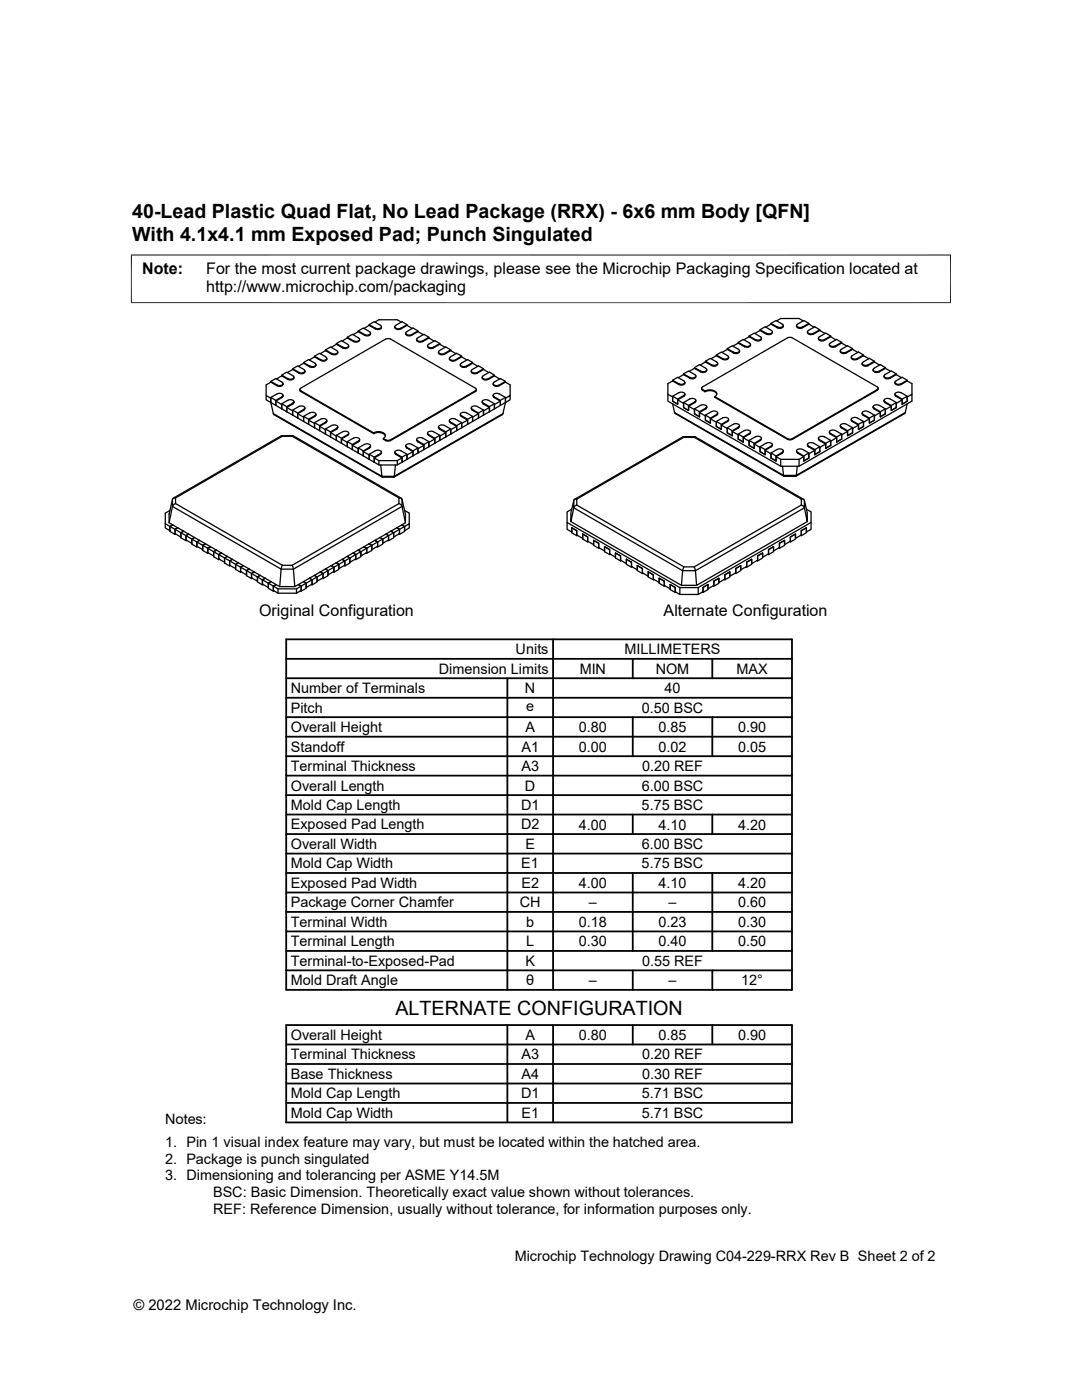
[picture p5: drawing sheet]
<svg xmlns="http://www.w3.org/2000/svg" width="216mm" height="279mm" viewBox="0 0 216 279" stroke-linecap="round" stroke-linejoin="round" font-family="sans-serif">
<g fill="none" stroke="#000" stroke-width=".25">
<path d="M53.1 78.9l.9 .6v.8l-.9-.5zM54 76.1l1-.6 1.3 .8a.36 .36 0 0 1 .1 .5 .36 .36 0 0 1-.4 .1l-.7-.1M54 76.3v-.2l1.3 .7M54 76.3l1.3 .7M54 79.3l1 .6M54 76.3l-.9 .5v2.1M55.3 76.8v.2M56.2 75l1.3 .7M56.2 74.9l1-.6 1.3 .7M56.2 75v-.1l1.3 .7M56.2 75l-1 .6M56.3 79.2a.36 .36 0 0 0 .1-.5 .36 .36 0 0 0-.4-.2h-.6l-1.4 .8v1"/>
<path d="M56.3 79.2l-1.3 .7v1M56.3 79.3l-1.3 .8v.8M56.3 79.2v.1M56.5 78.9l-.2 .4M56.5 76.6a.75 .75 0 0 1-1.2 .4M57.5 75.6v.1M58.4 73.7l-1 .7M58.4 73.7v-.1l1.2 .7M58.4 73.6l1-.6 1.2 .7M58.4 73.7l1.2 .8M58.4 75a.36 .36 0 0 1 .2 .5 .36 .36 0 0 1-.5 .2l-.6-.1M58.7 75.3a.75 .75 0 0 1-1.2 .4"/>
<path d="M59.6 74.3v.2M59.8 77.7l.2 .4M60 78.1l14.5 8.4M60 78.1v-.1l14.5 8.4v.1M60.6 72.3l1.2 .8v.1l-1.2-.7zM60.6 72.3l1-.5 1.2 .7a.36 .36 0 0 1 .2 .5 .36 .36 0 0 1-.5 .2l-.7-.2M60.6 72.5l-1.1 .6M60.6 73.8a.36 .36 0 0 1 .2 .4 .36 .36 0 0 1-.5 .2l-.7-.1M60.8 74.2a.8 .8 0 0 1-1.2 .3M60.9 74v.2M62.8 71.1l1-.6 1.2 .7a.36 .36 0 0 1 .2 .5 .36 .36 0 0 1-.5 .2l-.7-.1M62.8 71.1l1.2 .7v.1l-1.2-.7z"/>
<path d="M62.8 71.2l-1.1 .6M63 72.8a.73 .73 0 0 1-1.2 .4M64.9 70v-.2l1.3 .7M64.9 70l1.3 .7M64.9 70l-1 .6M64.9 69.8l1.1-.6 1.2 .8M65.2 71.5a.73 .73 0 0 1-1.2 .4M66.2 70.5v.2M67.1 68.7l-1 .6M67.1 68.7v-.1l1.3 .7M67.1 68.6l1-.6 1.3 .7M67.1 68.7l1.3 .7"/>
<path d="M67.2 70a.36 .36 0 0 1 .1 .4 .36 .36 0 0 1-.4 .2l-.7-.1M67.4 70.3a.73 .73 0 0 1-1.2 .4M68.4 69.3v.1M69.3 67.3l1.2 .7v.2l-1.2-.7zM69.3 67.5l-1 .6M69.3 67.3l1-.6 1.2 .8a.36 .36 0 0 1 .2 .4 .36 .36 0 0 1-.5 .2l-.6-.1M69.4 68.7a.36 .36 0 0 1 .1 .5 .36 .36 0 0 1-.4 .2l-.7-.1M69.6 69a.73 .73 0 0 1-1.2 .4M71.5 66.2v-.2l1.2 .8M71.5 66.2l-1.1 .6M71.5 66l1-.5 1.2 .7a.36 .36 0 0 1 .2 .5 .36 .36 0 0 1-.5 .2l-.7-.1M71.5 66.2l1.2 .7"/>
<path d="M71.8 67.7a.73 .73 0 0 1-1.2 .5M72.7 66.8v.1M73.7 64.9l-1.1 .7M73.7 64.9v-.1l1.2 .7M73.7 64.9l1.2 .8M73.7 64.8l1-.6 1.2 .7M73.9 66.5a.73 .73 0 0 1-1.2 .4M74.8 64.3l.8-.5h3.7l.8 .5M74.9 65.5v.2M75.9 64.9a.36 .36 0 0 1 .2 .5 .36 .36 0 0 1-.5 .2l-.7-.1M76.1 65.2a.73 .73 0 0 1-1.2 .4M77 67.6l-17.1 9.9-.1 .2 .2 .3"/>
<path d="M77 67.7l.4-.1 .5 .1M77.9 67.6l17.1 9.9 .1 .2-.2 .3M78.8 65.2a.75 .75 0 0 0 1.2 .4M79 64.9a.36 .36 0 0 0-.2 .5 .36 .36 0 0 0 .5 .2l.7-.1M80.9 66.5a.75 .75 0 0 0 1.2 .4M81.2 64.8l-1-.6-1.2 .7M81.2 64.9v-.1l-1.2 .7v.2M81.2 64.9l-1.2 .8M81.2 64.9l1.1 .7M83.1 67.7v.2M83.1 67.9a.8 .8 0 0 0 1.2 .3M83.4 66l-1-.5-1.2 .7a.36 .36 0 0 0-.2 .5 .36 .36 0 0 0 .5 .2l.6-.1"/>
<path d="M83.4 66.2l-1.3 .7M83.4 66.2v-.2l-1.3 .8v.1M83.4 66.2l1.1 .6M84.3 68l1.3-.7v.2l-1.3 .7zM85.3 69a.75 .75 0 0 0 1.2 .4M85.5 68.7a.36 .36 0 0 0-.1 .5 .36 .36 0 0 0 .4 .2l.7-.1M85.6 67.3l-1-.6-1.2 .8a.36 .36 0 0 0-.2 .4 .36 .36 0 0 0 .5 .2l.6-.1M85.6 67.5l1 .6M87.5 70.3a.75 .75 0 0 0 1.2 .4M87.7 70a.36 .36 0 0 0-.1 .4 .36 .36 0 0 0 .4 .2l.7-.1M87.8 68.7l1 .6M87.8 68.6l-1-.6-1.3 .7"/>
<path d="M87.8 68.7l-1.3 .7M87.8 68.7v-.1l-1.3 .7v.1M89.7 71.5v.2M89.7 71.7a.8 .8 0 0 0 1.2 .2M89.9 69.8l-1-.6-1.2 .8M89.9 70v-.2l-1.2 .7v.2M89.9 70l-1.2 .7M89.9 70l1.1 .6M91.8 72.8v.1M91.9 72.9a.8 .8 0 0 0 1.1 .3M92.1 72.5a.36 .36 0 0 0-.2 .5 .36 .36 0 0 0 .5 .2l.6-.2M92.1 71.2l-1.2 .7"/>
<path d="M92.1 71.2l1.1 .6M92.1 71.2v-.1l-1.2 .7v.1M92.1 71.1l-1-.6-1.2 .7a.36 .36 0 0 0-.2 .5 .36 .36 0 0 0 .5 .2l.7-.1M93.1 73.1l1.2-.8v.2l-1.2 .7zM94 74a.75 .75 0 0 0 1.2 .5M94.3 73.8a.36 .36 0 0 0-.2 .4 .36 .36 0 0 0 .5 .2l.6-.1M94.3 72.5l1.1 .6M94.3 72.3l-1-.5-1.2 .7M94.9 78.1v-.1l-17 9.8v.1M94.9 78.1l-17 9.8M95.1 77.7l-.2 .4M96.2 75.3a.75 .75 0 0 0 1.2 .4"/>
<path d="M96.4 75a.36 .36 0 0 0-.1 .5 .36 .36 0 0 0 .4 .2l.7-.1M96.5 73.7l1 .7M96.5 73.7v-.1l-1.3 .7v.2M96.5 73.6l-1-.6-1.3 .7M96.5 73.7l-1.2 .8M98.4 76.6a.73 .73 0 0 0 1.2 .4M98.4 78.9l.2 .4M98.6 79.2l1.2 .7v1v-.8l-1.2-.8zM98.6 76.3a.36 .36 0 0 0-.1 .5 .36 .36 0 0 0 .4 .1l.7-.1M98.7 75l-1.3 .7M98.7 75l1 .6M98.7 75v-.1l-1.3 .7v.1"/>
<path d="M98.7 74.9l-1-.6-1.3 .7M99.6 78.6a.73 .73 0 0 0-1.2 .4l.2 .2M99.6 76.8l1.3-.7v.2l-1.3 .7zM99.6 78.6l1.3 .7v1M100.9 76.3l.9 .5v2.1M100.9 79.5l.9-.6v.9l-.9 .5zM100.9 76.1l-1.1-.6-1.2 .8M100.9 79.3l-1.1 .6M134.2 76l-.9 .6v2.1M134.2 79.1l1 .6M134.2 75.9l1.3 .7v.2l-1.3-.8zM134.2 75.9l1-.6 1.3 .7"/>
<path d="M135.2 79.7l1.3-.8v.2l-1.3 .7v.9zM135.2 79.8l1.2 .7v.8l1 .6M136.4 74.8l-1.1 .6M136.4 74.8v-.2l1.2 .7M136.4 74.8l1.2 .7M136.4 74.6l1-.6 1.2 .8a.36 .36 0 0 1 .2 .4 .36 .36 0 0 1-.5 .2l-.7-.1M136.4 76a.36 .36 0 0 1 .2 .5 .36 .36 0 0 1-.5 .2l-.6-.1M136.4 78.9a.36 .36 0 0 0 .2-.4 .36 .36 0 0 0-.5-.2h-.5l-1.4 .8v1l1 .6M136.7 76.5a.8 .8 0 0 1-1.2 .2M136.7 78.8l-.3 .3M136.7 78.7v.1M136.7 76.3v.2"/>
<path d="M137.6 75.3v.2M138.6 73.5l-1.1 .6M138.6 73.5l1.2 .7M138.6 73.4l1-.6 1.2 .7M138.6 73.5v-.1l1.2 .7M138.9 79.9l-.3 .4M138.9 75a.75 .75 0 0 1-1.3 .5M139.8 74.1v.1M140 77.5l.2 .4M140.2 77.7l-.2-.2 .2-.3 17-9.8 .4-.1 .5 .1 16.9 9.8 .2 .3-.2 .2M140.2 77.9v-.2l.5 .3M140.2 77.9l.5 .3"/>
<path d="M140.7 78a1.74 1.74 0 0 1 2.3 .5v.3l-.4 .3M140.7 78v.2M140.7 78.2a1.75 1.75 0 0 1 2.3 .5M140.8 72.2l-1.1 .7M140.8 72.1l1-.6 1.2 .7M140.8 72.2v-.1l1.2 .7v.2M140.8 72.2l1.2 .8M140.8 73.5a.36 .36 0 0 1 .2 .5 .36 .36 0 0 1-.5 .2l-.7-.1M141 73.8a.75 .75 0 0 1-1.2 .4M142.6 79.1l14.6 8.4v.2l-14.6-8.4zM142.9 71l-1 .6M142.9 70.8l1.3 .8v.1l-1.3-.7z"/>
<path d="M142.9 70.8l1-.5 1.3 .7a.36 .36 0 0 1 .1 .5 .36 .36 0 0 1-.4 .1l-.7-.1M143 72.2a.36 .36 0 0 1 .1 .5 .36 .36 0 0 1-.4 .2l-.7-.1M143.2 72.7a.8 .8 0 0 1-1.2 .3M143.2 72.5v.2M145.1 69.7l-1 .6M145.1 69.7v-.1l1.3 .7M145.1 69.7l1.3 .7M145.1 69.6l1-.6 1.2 .7a.36 .36 0 0 1 .2 .5 .36 .36 0 0 1-.5 .2l-.6-.1M145.4 71.4a.8 .8 0 0 1-1.2 .3M145.4 71.3v.1M146.4 70.3v.1M147.3 68.5l-1 .6"/>
<path d="M147.3 68.5l1.2 .7M147.3 68.3l1-.6 1.2 .8M147.3 68.5v-.2l1.2 .7M147.6 70a.75 .75 0 0 1-1.2 .4M148.5 69v.2M149.5 67.1l1-.6 1.2 .7a.36 .36 0 0 1 .2 .5 .36 .36 0 0 1-.5 .2l-.7-.1M149.5 67.2l-1.1 .6M149.5 67.2v-.1l1.2 .7v.1M149.5 67.2l1.2 .7M149.5 68.5a.36 .36 0 0 1 .2 .4 .36 .36 0 0 1-.5 .2l-.6-.1M149.8 68.7a.73 .73 0 0 1-1.2 .5M151.7 66l-1.1 .5"/>
<path d="M151.7 65.8l1.2 .7v.2l-1.2-.7zM151.7 65.8l1-.6 1.2 .8a.36 .36 0 0 1 .2 .4 .36 .36 0 0 1-.5 .2l-.7-.1M151.9 67.5a.73 .73 0 0 1-1.2 .4M153.8 64.7l-1 .6M153.8 64.7l1.3 .7M153.8 64.5l1.1-.5 1.2 .7a.36 .36 0 0 1 .1 .5 .36 .36 0 0 1-.4 .1l-.7-.1M153.8 64.7v-.2l1.3 .8M154.1 66.2a.73 .73 0 0 1-1.2 .5M155.1 65.3v.1M156.3 65a.73 .73 0 0 1-1.2 .4M158.9 65a.73 .73 0 0 0 1.2 .4M160.3 64l-.9-.4h-3.6l-.8 .4"/>
<path d="M161.1 66.2a.73 .73 0 0 0 1.2 .5M161.4 64.7v-.2l-1.3 .8v.1M161.4 64.5l-1-.5-1.2 .7a.36 .36 0 0 0-.2 .5 .36 .36 0 0 0 .4 .1l.7-.1M161.4 64.7l-1.3 .7M161.4 64.7l1 .6M162.3 66.5l1.3-.7v.2l-1.3 .7zM163.3 67.5a.75 .75 0 0 0 1.2 .4M163.6 66l1 .5M163.6 65.8l-1-.6-1.3 .8a.36 .36 0 0 0-.1 .4 .36 .36 0 0 0 .4 .2l.7-.1M165.5 68.7v.2M165.5 68.9a.8 .8 0 0 0 1.2 .3M165.7 68.5a.36 .36 0 0 0-.1 .4 .36 .36 0 0 0 .4 .2l.7-.1"/>
<path d="M165.8 67.2l-1.3 .7M165.8 67.2l1 .6M165.8 67.2v-.1l-1.3 .7v.1M165.8 67.1l-1-.6-1.3 .7a.36 .36 0 0 0-.1 .5 .36 .36 0 0 0 .4 .2l.7-.1M167.7 70a.75 .75 0 0 0 1.2 .4M167.9 69.7a.36 .36 0 0 0-.2 .5 .36 .36 0 0 0 .5 .2l.7-.1M167.9 68.5l1.1 .6M167.9 68.5v-.2l-1.2 .7v.2M167.9 68.3l-1-.6-1.2 .8M167.9 68.5l-1.2 .7M169.8 71.3a.75 .75 0 0 0 1.2 .4M170.1 69.7l1.1 .6"/>
<path d="M170.1 69.7v-.1l-1.2 .7v.1M170.1 69.6l-1-.6-1.2 .7M170.1 69.7l-1.2 .7M171 71.6l1.3-.8v.2l-1.3 .7zM172 72.5v.2M172 72.7a.8 .8 0 0 0 1.2 .3M172.3 71l1.1 .6M172.3 70.8l-1-.5-1.2 .7a.36 .36 0 0 0-.2 .5 .36 .36 0 0 0 .5 .1l.6-.1M174.2 73.8v.1M174.2 73.9a.8 .8 0 0 0 1.2 .3M174.4 73.5a.36 .36 0 0 0-.1 .5 .36 .36 0 0 0 .4 .2l.7-.1M174.5 72.2l1 .7"/>
<path d="M174.5 72.2l-1.3 .8M174.5 72.2v-.1l-1.3 .7v.2M174.5 72.1l-1-.6-1.2 .7a.36 .36 0 0 0-.2 .5 .36 .36 0 0 0 .5 .2l.6-.1M175 77.9v-.2l-16.9 9.8v.2M175 77.9l-16.9 9.8M175.2 77.5l-.2 .4M175.4 74.1l1.3-.7v.1l-1.3 .7zM176.4 79.9l.2 .4M176.4 75a.75 .75 0 0 0 1.2 .5M176.7 73.5l1 .6M176.7 73.4l-1-.6-1.3 .7M178.6 76.3a.75 .75 0 0 0 1.2 .4"/>
<path d="M178.6 78.7l.2 .4M178.8 79.1v-.2l1.2 .8v1M178.8 79.1l1.2 .7v.9M178.8 78.9a.36 .36 0 0 1-.2-.4 .36 .36 0 0 1 .5-.2l.7 .1 1.2 .7v1M178.8 74.8l1.1 .6M178.8 74.8v-.2l-1.2 .7v.2M178.8 74.6l-1-.6-1.2 .8a.36 .36 0 0 0-.1 .4 .36 .36 0 0 0 .4 .2l.7-.1M178.8 74.8l-1.2 .7M179.8 76.6l1.2-.7v.1l-1.2 .8zM180 79.8l-1.2 .7v.8M181 76l1 .6v2.1M181 79.1l-1 .6"/>
<path d="M181 75.9l-1-.6-1.2 .7a.36 .36 0 0 0-.2 .5 .36 .36 0 0 0 .5 .2l.7-.1M34.4 99.7v1.4M34.4 99.7l-.7 2.9v1.7l.8 .5M35 99.4v1.1M35 99.4h-.4l-.2 .3M54 80.3l.5 2.3M54 80.3l1 .6M54.5 82.5l.2 .3M54.5 82.6l21.7 12.5M54.7 82.8l21.6 12.4M55 80.1l1.2 .6v.9M55 80.9l1.2 .7"/>
<path d="M56.2 87h2.2M56.2 80.6l1 .6M56.2 81.6l3.2 1.8M56.3 87.1l-21.3 12.3M56.3 87.1l-.1-.1-21.6 12.4M56.3 87.1h2M57.2 81.2l1.3-.8v.2l-1.3 .7v.9zM57.2 81.3l1.2 .7v.8v-1l1.2-.7a.73 .73 0 0 1 1.2 .4l-.2 .2M58.3 87.1l21.3 12.3M58.4 81.8l1 .6M58.4 80.4a.36 .36 0 0 0 .2-.4 .36 .36 0 0 0-.5-.2h-.5l-1.4 .8v1M58.5 87l-.2 .1"/>
<path d="M58.5 87l21.6 12.4M58.7 80.2l-.3 .4M59.4 82.6l1.2 .6v.9M59.4 83.4l1.2 .7M59.4 82.4l1.2-.7v.2l-1.2 .7v.8zM60.6 83.1l1 .6M60.6 84.1l2.2 1.3M60.8 81.6l-.2 .2M60.9 81.4v.2M61.6 83.8l1.2 .7v.9M61.8 82.4l-1.2 .7v1M61.8 82.4a.73 .73 0 0 1 1.2 .4l-.2 .2"/>
<path d="M62.8 84.3l1 .6M62.8 85.4l1 .5M62.8 83l-1.2 .7v1v-.9l1.2-.7M62.8 83v.1M63 82.7l-.2 .4M63.8 85.1l1.1 .7v.8M63.8 85.9l1.1 .7M64 83.7l-1.2 .6v1.1M64 83.7a.73 .73 0 0 1 1.2 .3l-.2 .2M64.9 85.6l1.1 .6M64.9 86.6l1.1 .6M65 84.2l-1.2 .7v1"/>
<path d="M65 84.4l-1.2 .7v.8M65 84.2v.2M65.2 83.9l-.2 .4M66 86.4l1.1 .6v.9M66 87.2l1.1 .7M67.1 86.9l1 .6M67.1 87.9l1 .6M67.2 85.5l-1.2 .7v1M67.2 85.5a.36 .36 0 0 0 .1-.5 .36 .36 0 0 0-.4-.2l-.6 .1-1.4 .7v1M67.2 85.5v.1l-1.2 .8v.8M67.4 85.2l-.2 .4M68.1 87.6l1.2 .7v.9"/>
<path d="M68.1 88.5l1.2 .7M68.1 87.5l1.3-.8v.2l-1.3 .7v.9zM69.3 88.1l1 .6M69.3 89.2l1 .5M69.4 86.7a.36 .36 0 0 0 .1-.4 .36 .36 0 0 0-.4-.2h-.6l-1.4 .8v1M69.6 86.4l-.2 .5M70.3 88.9l1.2 .7v.8M70.3 89.7l1.2 .7M70.5 87.4l-1.2 .7v1.1M70.6 87.4a.73 .73 0 0 1 1.1 .4l-.2 .2M71.5 89.4l1 .6M71.5 90.4l1 .6"/>
<path d="M71.5 88.2l-1.2 .7v.8M71.5 88l-1.2 .7v1M71.5 88v.2M71.8 87.7l-.3 .4M72.5 90.1l1.2 .7v.9M72.5 91l1.2 .7M73.7 90.7l1 .5M73.7 91.7l1 .5M73.7 89.2a.36 .36 0 0 0 .2-.4 .36 .36 0 0 0-.5-.2h-.5l-1.4 .8v1M73.7 89.3l-1.2 .7v1M73.7 89.3v.1M73.7 89.4l-1.2 .7v.9"/>
<path d="M73.9 89l-.2 .4M74.5 86.6a1.75 1.75 0 0 1 2.4 .4M74.5 86.4a1.74 1.74 0 0 1 2.4 .5v.2l-.4 .4M74.7 91.4l.9 .5v.9l-.9-.6M75.6 92.8h3.7M75.6 91.9h3.7M75.9 90.5l.2-.2a.72 .72 0 0 0-1.2-.3l-1.2 .7v1M75.9 90.5l-1.2 .7v1M75.9 90.5v.2l-1.2 .7v.8M76 92.8l.2 2.3M76.1 90.2l-.2 .5M76.2 95.1h2.5"/>
<path d="M76.5 87.5l.5 .3v.1l-.5-.2zM77 87.8l.4 .1 .5-.1M77 87.9l.4 .1 .5-.1M78.7 95.1l-.1 .1h-2.3l-.1-.1M78.8 90.2l.2 .5M78.9 92.8l-.2 2.3M79 90.5l1.2 .7v1v-.8l-1.2-.7zM79 90.5a.36 .36 0 0 1-.2-.5 .36 .36 0 0 1 .5-.1h.7l1.2 .8v1M79.6 99.4v1.1M79.6 99.4h.4l.2 .3M80.2 91.4l-.9 .5v.9l.9-.6M80.2 99.7v1.4"/>
<path d="M80.2 99.7l.7 2.9v1.7l-.7 .5M80.9 89l.3 .4M81.2 89.4v-.1l1.2 .7v1M81.2 89.4l1.2 .7v.9M81.2 89.2a.36 .36 0 0 1-.2-.4 .36 .36 0 0 1 .5-.2h.5l1.4 .8v1M81.2 90.7l-1 .5M81.2 91.7l-1 .5M82.4 90.1l-1.2 .7v.9M82.4 91l-1.2 .7M83.1 87.7v.2M83.1 87.9l.3 .2M83.3 88.2v-.2l1.3 .7v1"/>
<path d="M83.3 88.2l1.3 .7v.8M83.4 89.4l-1 .6M83.4 90.4l-1 .6M84.3 87.4a.73 .73 0 0 0-1.1 .4l.2 .2M84.3 87.4l1.3 .7v1.1M84.6 88.9l-1.2 .7v.8M84.6 89.7l-1.2 .7M85.3 86.4l.2 .5M85.5 86.7l1.3 .8v1v-.9l-1.3-.7zM85.5 86.7a.36 .36 0 0 1-.1-.4 .36 .36 0 0 1 .4-.2h.6l1.4 .8v1M85.6 88.1l-1 .6M85.6 89.2l-1 .5"/>
<path d="M86.8 87.6l-1.2 .7v.9M86.8 88.5l-1.2 .7M87.5 85.2l.2 .4M87.7 85.5l1.2 .7v1v-.8l-1.2-.8zM87.7 85.5a.36 .36 0 0 1-.1-.5 .36 .36 0 0 1 .4-.2l.7 .1 1.2 .7v1M87.8 86.9l-1 .6M87.8 87.9l-1 .6M88.9 86.4l-1.1 .6v.9M88.9 87.2l-1.1 .7M89.7 83.9v.2M89.7 84.1l.2 .2M89.9 84.4v-.2l1.2 .7v1"/>
<path d="M89.9 84.4l1.2 .7v.8M89.9 84.2a.36 .36 0 0 1-.2-.5 .36 .36 0 0 1 .5-.2l.5 .1 1.4 .7v1.1M89.9 85.6l-1 .6M89.9 86.6l-1 .6M91.1 85.1l-1.2 .7v.8M91.1 85.9l-1.2 .7M91.8 82.7v.1M91.9 82.8l.2 .3M92.1 83l1.2 .7v1v-.9l-1.2-.7zM92.1 84.3l-1 .6M92.1 85.4l-1 .5M93 82.4a.73 .73 0 0 0-1.1 .4l.2 .2"/>
<path d="M93.1 82.4l1.2 .7v1M93.3 83.8l-1.2 .7v.9M93.3 84.7l-1.2 .7M94 81.4l.3 .4M94.2 81.7l1.3 .7v1v-.8l-1.3-.7zM94.3 81.7a.36 .36 0 0 1-.2-.5 .36 .36 0 0 1 .5-.2l.5 .1 1.4 .7v1M94.3 83.1l-1 .6M94.3 84.1l-1 .6M95.5 82.6l-1.2 .6v.9M95.5 83.4l-1.2 .7M96.2 80.2l.2 .4M96.4 80.4l1.3 .8v1v-.9l-1.3-.7z"/>
<path d="M96.4 80.4a.36 .36 0 0 1-.1-.4 .36 .36 0 0 1 .4-.2l.7 .1 1.3 .7v1M96.5 81.8l-1 .6M96.5 82.8l-1 .6M97.7 81.3l-1.2 .7v.8M97.7 82.2l-1.2 .6M98.7 80.6l-1 .6M98.7 81.6l-1 .6M99.8 80.1l-1.1 .6v.9M99.8 80.9l-1.1 .7M100.4 82.5l-21.7 12.6M100.4 82.5l-.2 .3-21.6 12.4M100.9 80.3l-.5 2.3"/>
<path d="M100.9 80.3l-1.1 .6M114.5 99.9v1.4l21.7 12.6M114.5 99.9l-.6 2.4v1.8l.6-2.9 .6-.4M115.1 99.6h-.4l-.2 .3M134.2 80.6l.4 1.7M134.6 82.3l.2 .3 21.6 12.4M134.6 82.3l21.7 12.6h2.6M135.2 80.7l-1-.6v-.9l-.9-.5v1.4l22.5 12.9v-1.3l-.9-.6M136.3 87.1h2.4l-.2 .1M136.4 80.3l1 .6M136.5 87.3l-21.4 12.3v1.2M136.5 87.2l-.2-.1-21.6 12.6"/>
<path d="M136.5 87.3h2M137.4 80.9l1.2-.7v.1l-1.2 .8v.8zM137.4 81.1l1.2 .6v.9l1 .6M138.5 87.3l21.4 12.3v1.2M138.6 81.6l1 .6M138.6 80.2a.36 .36 0 0 0 .2-.5 .36 .36 0 0 0-.5-.2l-.5 .1-1.4 .7v1l1 .6M138.7 87.2l21.6 12.5M139.6 82.3l1.2 .7v.9l1 .5M139.8 80.9l-1.2 .7v1l1 .6M139.8 80.9a.73 .73 0 0 1 1.2 .4l-.2 .1M140.8 82.8l1 .6M140.8 81.4l-1.2 .8v1"/>
<path d="M140.8 81.6l-1.2 .7v.9M140.8 81.4v.2M141 81.2l-.2 .4M141.8 83.4l1.2-.7v.2l-1.2 .7v.8zM141.8 83.6l1.1 .7v.8l1 .6M142 82.1a.73 .73 0 0 1 1.2 .4l-.2 .2M142 82.1l-1.2 .7v1.1l1 .5M142.9 84.1l1 .6M143.2 82.6l-.2 .2M143.2 82.4v.2M143.9 84.8l1.2 .7v.9l1 .6M145.1 85.4l1 .6"/>
<path d="M145.2 84a.36 .36 0 0 0 .1-.5 .36 .36 0 0 0-.4-.2l-.6 .1-1.4 .7v1l1 .6M145.2 84l-1.3 .7v1M145.2 84v.1M145.2 84.1l-1.3 .7v.9M145.4 83.8l-.2 .3M145.4 83.7v.1M146.1 86l1.3-.8v.2l-1.3 .7v.9zM146.1 86.1l1.2 .7v.8l1 .6M147.3 86.6l1 .6M147.3 85.2a.36 .36 0 0 0 .2-.5 .36 .36 0 0 0-.5-.1h-.5l-1.4 .8v1l1 .6M147.6 84.9l-.3 .5M148.3 87.4l1.2 .7v.8l1 .6"/>
<path d="M148.5 85.9l-1.2 .7v1l1 .6M148.6 85.9a.73 .73 0 0 1 1.1 .4l-.2 .2M149.5 87.9l1 .6M149.5 86.5l-1.2 .7v1M149.5 86.6l-1.2 .8v.8M149.5 86.5v.1M149.8 86.2l-.3 .4M150.5 88.6l1.2 .7v.8l1 .6M150.7 87.2l-1.2 .7v1l1 .6M150.7 87.2a.73 .73 0 0 1 1.2 .4l-.2 .1M151.7 89.2l1 .5M151.7 87.8l-1.2 .7v1"/>
<path d="M151.7 87.9l-1.2 .7v.9M151.7 87.8v.1M151.9 87.5l-.2 .4M152.7 89.9l1.1 .7v.8l1.1 .6M152.9 88.4l-1.2 .8v.9l1 .6M152.9 88.5a.73 .73 0 0 1 1.2 .3l-.2 .2M153.8 90.4l1.1 .6M153.9 89l-1.2 .7v1M153.9 89v.2M153.9 89.2l-1.2 .7v.8M154.1 88.7l-.2 .5M154.9 91l1.2-.7v.1l-1.2 .7v.9z"/>
<path d="M155.8 91.7h3.6v1.3M156.1 90.3a.36 .36 0 0 0 .1-.5 .36 .36 0 0 0-.4-.2h-.6l-1.4 .8v1l1.1 .6M156.1 93l.3 2.1h2.4l.1-.2M156.3 90l-.2 .4M157.2 87.5l.4 .2 .5-.2M157.2 87.7l.4 .1 .5-.1M158.9 90l.3 .4M159.1 93l-.2 1.9M159.2 90.3a.36 .36 0 0 1-.2-.5 .36 .36 0 0 1 .4-.2l.7 .1 1.3 .7v1M159.2 90.3l1.2 .7v1v-.9l-1.2-.7zM159.9 99.6h.4l.2 .3M160.4 91.1l-1 .6"/>
<path d="M160.5 99.9l.6 2.4v1.8l-.6-2.8M160.5 99.9v1.4M161.1 88.7l.2 .5M161.3 89a.36 .36 0 0 1-.1-.5 .36 .36 0 0 1 .4-.2l.7 .1 1.3 .8v.9M161.3 89.2v-.2l1.3 .7v1M161.3 89.2l1.3 .7v.8M161.4 90.4l-1 .6M161.4 91.4l-1 .6M162.6 89.9l-1.2 .7v.8M163.3 87.5l.2 .4M163.5 87.9v-.1l1.3 .7v1M163.5 87.9l1.3 .7v.9"/>
<path d="M163.6 89.2l-1 .5M163.6 90.1l-1 .6M164.5 87.2l1.3 .7v1M164.5 87.2a.73 .73 0 0 0-1.2 .4l.2 .1M164.8 88.6l-1.2 .7v.8M165.5 86.2v.2M165.5 86.4l.2 .2M165.7 86.6v-.1l1.2 .7v1M165.7 86.6l1.2 .8v.8M165.8 87.9l-1 .6M165.8 88.9l-1 .6M166.7 85.9l1.2 .7v1"/>
<path d="M166.7 85.9a.73 .73 0 0 0-1.2 .4l.2 .2M166.9 87.4l-1.1 .7v.8M167.7 84.9l.2 .5M167.9 85.2l1.2 .8v1l1-.6-1 .6v-.9l-1.2-.7zM167.9 85.2a.36 .36 0 0 1-.2-.5 .36 .36 0 0 1 .5-.1h.7l1.2 .8v1M167.9 86.6l-1 .6M167.9 87.6l-1 .6M169.1 86.1l-1.2 .7v.8M169.8 83.7l.3 .4M170.1 84.1v-.1l1.2 .7v1M170.1 84.1l1.2 .7v.9M170.1 84a.36 .36 0 0 1-.2-.5 .36 .36 0 0 1 .5-.2l.6 .1 1.3 .7v1"/>
<path d="M170.1 85.4l-1 .6M171.3 84.8l-1.2 .7v.9M172 82.4v.2M172 82.6l.3 .2M172.2 82.9v-.2l1.3 .7v1l1-.5M172.2 82.9l1.3 .7v.8l1-.5M172.3 84.1l-1 .6M172.3 85.1l-1 .6M173.2 82.1l1.3 .7v1.1M173.2 82.1a.73 .73 0 0 0-1.1 .4l.2 .2M173.5 83.6l-1.2 .7v.8M174.2 81.2v.1"/>
<path d="M174.2 81.3l.2 .3M174.4 81.4l1.3 .8v1v-.9l-1.3-.7zM174.5 82.8l-1 .6M175.4 80.9a.73 .73 0 0 0-1.2 .4l.2 .1M175.4 80.9l1.3 .7v1M175.7 82.3l-1.2 .7v.9M176.6 80.2l1.2 .7v1l1-.6-1 .6v-.8l-1.2-.8zM176.6 80.2a.36 .36 0 0 1-.1-.5 .36 .36 0 0 1 .4-.2l.7 .1 1.2 .7v1M176.7 81.6l-1 .6M176.7 82.6l-1 .6M177.8 81.1l-1.1 .6v.9M178.8 80.3l-1 .6"/>
<path d="M180.6 82.3l-21.7 12.6M180.6 82.3l-.1 .3-21.7 12.4M181 80.1v-.9l1-.5v1.4l-22.6 12.9h-3.6M181 80.1l-1 .6M181 80.6l-.4 1.7M33.9 101.9l-.9 .5v2.1M34.4 101.1l21.7 12.5h2.4M34.4 101.1l-.7 3.2M34.5 104.8l2.1 1.2-.5 .3v1l1 .6v-1l.5-.3M34.5 104.8l-.6 .3v.8l-.9-.5v-.9l22.5 13v.9l-1-.6v-.8l.6-.3M34.5 104.8l-.6 .3v1l1 .6v-1.1l.6-.3-.6 .3v.9l1.2 .7v-.9l.5-.3 1 .6M35 100.5l-.4 .2-.2 .4"/>
<path d="M35 100.5l21.3 12.3h2l21.3-12.3M35.1 106.6l-.2 .1M37.2 107.8l-.1 .1M37.6 106.6l-.5 .3v.9l1.2 .6v-.8l.5-.3 1 .5M37.6 106.6l1.2 .7-.5 .3v1l1 .6v-1l.5-.4M39.4 109.1l-.1 .1M39.8 107.8l-.5 .4v.8l1.1 .7v-.9l.6-.3 1 .6M39.8 107.8l1.2 .7-.6 .3v1.1l1.1 .5v-1l.5-.3M41.6 110.4h-.1M42 109.1l-.5 .3v.9l1.1 .7v-.9l.6-.3M42 109.1l1.2 .7M43.2 109.8l1 .6"/>
<path d="M43.2 109.8l-.6 .3v1l1 .6v-1l.6-.3M43.8 111.6l-.2 .1M44.2 110.4l-.6 .3v.8l1.2 .7v-.8l.6-.4 1 .6M44.2 110.4l1.2 .6-.6 .4v1l1 .5v-1l.6-.3M46 112.9h-.2M46.4 111.6l-.6 .3v.9l1.2 .7v-.9l.5-.3 1.1 .6M46.4 111.6l1.1 .7-.5 .3v1l1 .6v-1l.6-.3M48.1 114.1l-.1 .1M48.6 112.9l-.6 .3v.8l1.2 .7v-.8l.5-.3 1 .6M48.6 112.9l1.1 .7-.5 .3v1l1 .6v-1.1l.5-.2M50.3 115.4l-.1 .1M50.7 114.2l-.5 .2v.9l1.2 .7v-.9l.5-.3"/>
<path d="M50.7 114.2l1.2 .6M51.9 114.8l1 .6M51.9 114.8l-.5 .3v1l1 .6v-1l.5-.3M52.5 116.6l-.1 .1M52.9 115.4l-.5 .3v.9l1.2 .7v-.9l.5-.3 1 .6M52.9 115.4l1.2 .7-.5 .3v1l.9 .6v-1l.6-.3M54.7 117.9l-.2 .1M55.1 116.7l.7 .4h3l.7-.4 .6 .3v1l-.1-.1M55.5 117.5h3.7M55.5 118.4h3.7M56.1 113.6l-.3 3.5M56.3 112.8l-.2 .8"/>
<path d="M58.3 112.8l.2 .8M58.5 113.6l.3 3.5M60.6 116.1l.5 .3v1l-1 .6M61.7 115.4l.6 .3v.9l-1.2 .7v-.9l-.5-.3M61.7 115.4l-1.1 .7M61.7 115.4l.6 .3v1l-.2-.1M62.7 114.8l-1 .6M62.7 114.8l.6 .3v1l-1 .6M63.9 114.2l.6 .2v.9l-1.2 .7v-.9l-.6-.3M63.9 114.2l-1.2 .6M63.9 114.2l.6 .2v1.1l-.2-.1M64.9 113.6l-1 .6"/>
<path d="M64.9 113.6l1.2-.7 .5 .3v1l-.1-.1M64.9 113.6l.5 .3v1l-.9 .6M67.1 112.3l-1 .6 .5 .3v.8l-1.2 .7v-.8l-.5-.3M67.1 112.3l1.2-.7 .5 .3v1h-.1M67.1 112.3l.5 .3v1l-1 .6M69.3 111l-1 .6 .5 .3v.9l-1.2 .7v-.9l-.5-.3M69.3 111l1.1-.6 .6 .3v1l-.1-.1M69.3 111l.5 .4v1l-1 .5M71.5 109.8l-1.1 .6 .6 .3v.8l-1.2 .7v-.8l-.5-.4M71.5 109.8l.5 .3v1l-1 .6M72.6 109.1l.6 .3v.9l-1.2 .7v-.9l-.5-.3M72.6 109.1l-1.1 .7"/>
<path d="M72.6 109.1l.6 .3v1h-.2M73.6 108.5l-1 .6M73.6 108.5l1.2-.7 .6 .4v1l-.2-.1M73.6 108.5l.6 .3v1.1l-1 .5M75.8 107.3l-1 .5 .6 .4v.8l-1.2 .7v-.9l-.6-.3M75.8 107.3l1.2-.7 .5 .3v1l-.1-.1M75.8 107.3l.6 .3v1l-1 .6M78 106l-1 .6 .5 .3v.9l-1.1 .6v-.8l-.6-.3M78 106l1.2-.7 .5 .3v1.1l-.1-.1M78 106l.5 .3v1l-1 .6M79.6 100.5l.4 .2 .2 .4M80.2 104.8l.5 .3v.8l1-.5v-.9l-22.5 13v.9l.9-.6v-.8l-.6-.3 1.1-.6"/>
<path d="M80.2 104.8l-1 .5 .5 .3v.9l-1.2 .7v-.9l-.5-.3M80.2 104.8l.5 .3v1l-1 .6M80.2 101.1l-21.7 12.5M80.2 101.1l.7 3.2M80.7 101.9l1 .5v2.1M113.9 104.1l22.1 12.7M114.1 105.3v1l1 .6M114.1 105.3l1 .6v.9l1.2 .6M114.1 106.2l-.9-.6v-1.3l22.5 13v1.3l-1-.5v-.9l-1-.6M114.1 105.3l1 .6v1l.1-.1M114.1 101.6l-.9 .6v2.1M115.1 100.8l21.4 12.3"/>
<path d="M116.3 106.6l1 .6v1l.1-.1M116.3 106.6l1 .6v.8l1.1 .7M116.3 106.6v1l1 .6M118.4 107.8v1l1.1 .6M118.4 107.8l1.1 .6v.9l1.1 .7M118.4 107.8l1.1 .6v1l.1-.1M120.6 109.1l1 .6v1l.2-.1M120.6 109.1l1 .6v.8l1.2 .7M120.6 109.1v1l1 .6M122.8 110.4v1l1 .6M122.8 110.4l1 .5v.9l1.2 .7M122.8 110.4l1 .5v1.1l.2-.1"/>
<path d="M125 111.6l1 .6v1l.1-.1M125 111.6l1 .6v.9l1.2 .6M125 111.6v1l1 .6M127.2 112.9v1l1 .6M127.2 112.9l1 .6v.8l1.1 .7M127.2 112.9l1 .6v1l.1-.1M129.3 114.1l1.1 .6v1h.1M129.3 114.1l1.1 .6v.9l1.1 .6M129.3 114.1v1l1.1 .6M131.5 115.4v1l1 .6M131.5 115.4l1 .6v.8l1.2 .7M131.5 115.4l1 .6v1l.2-.1"/>
<path d="M133.7 116.6l1 .6v1h.2M133.7 116.6v1.1l1 .5M136.2 113.9l-.2 2.9h3M136.2 113.9h2.6M136.5 113.1l-.3 .8M136.5 113.1h2M138.5 113.1l.2 .8M139.3 117.3v1.3h-3.6M140.3 117.2v.9l-1 .5M140.3 117.2l1-.6v1.1l-1 .5M140.3 117.2v1h-.2M142.5 116v.8l-1.2 .7v-.9l-1 .6"/>
<path d="M142.5 116l.9-.6v1l-.9 .6M142.5 116v1l-.2-.1M144.6 114.7v.9l-1.2 .6v-.8l-.9 .6M144.6 114.7l1-.6v1l-1 .6M144.6 114.7v1h-.1M146.8 113.5v.8l-1.2 .7v-.9l-1 .6M146.8 113.5l1-.6v1l-1 .6M146.8 113.5v1l-.1-.1M149 112.2v.9l-1.2 .6v-.8l-1 .6M149 112.2l1-.6v1l-1 .6M149 112.2v1l-.1-.1M151.2 110.9v.9l-1.2 .7v-.9l-1 .6"/>
<path d="M151.2 110.9l1-.5v1l-1 .6M151.2 110.9v1.1l-.2-.1M153.4 109.7v.8l-1.2 .7v-.8l-1 .5M153.4 109.7l.9-.6v1l-.9 .6M153.4 109.7v1l-.2-.1M155.5 108.4v.9l-1.2 .7v-.9l-.9 .6M155.5 108.4l1-.6v1l-1 .6M155.5 108.4v1l-.1-.1M157.7 107.2v.8l-1.2 .7v-.9l-1 .6M157.7 107.2l1-.6v1l-1 .6M157.7 107.2v1l-.1-.1M159.9 100.8l-21.4 12.3"/>
<path d="M159.9 105.9v.9l-1.2 .6v-.8l-1 .6M159.9 105.9l1-.6v1l-1 .6M159.9 105.9v1l-.1-.1M159.9 100.8l.4 .2 .2 .4M160.5 101.3l-21.7 12.6M160.9 101.6l.9 .6v2.1l-22.5 13h-3.6M161.1 104.1l-22.1 12.7-.2-2.9M161.8 104.3v1.3l-.9 .6v-.9l-1 .6"/>
</g>
<path d="M26.1 50.9h163.7M26.2 50.8v9.7M189.7 50.8v9.7M26.1 60.4h163.7" fill="none" stroke="#000" stroke-width=".2"/>
<g fill="none" stroke="#000" stroke-width=".36">
<path d="M57.1 139.3h100.9M57.1 135.4h100.9M57.1 131.5h100.9M57.1 127.6h100.9v69.9h-100.9zM101.2 135.4v62.1M110.4 127.6v69.9M126.3 131.5v3.9M142.1 131.5v3.9M57.1 147h100.9M57.1 143.1h100.9M57.1 158.7h100.9M57.1 154.8h100.9"/>
<path d="M57.1 150.9h100.9M126.3 143.1v7.8M142.1 143.1v7.8M57.1 170.3h100.9M57.1 166.5h100.9M57.1 178.1h100.9M57.1 162.6h100.9M57.1 174.2h100.9M126.3 162.6v3.9M126.3 174.2v15.6M142.1 162.6v3.9M142.1 174.2v15.6"/>
<path d="M57.1 185.9h100.9M57.1 189.8h100.9M57.1 193.7h100.9M57.1 182h100.9M126.3 193.7v3.8M142.1 193.7v3.8M57.1 204.6h100.9v19.4h-100.9zM57.1 212.3h100.9M57.1 208.4h100.9M57.1 216.2h100.9M101.2 204.6v19.4M110.4 204.6v19.4"/>
<path d="M126.3 204.6v3.8M142.1 204.6v3.8M57.1 220.1h100.9"/>
</g>
<g font-size="3.9">
<text x="26.4" y="43.5">40-Lead Plastic Quad Flat, No Lead Package (RRX) - 6x6 mm Body [QFN]</text>
<text x="26.4" y="48.1">With 4.1x4.1 mm Exposed Pad; Punch Singulated</text>
<text x="78.9" y="202.5">ALTERNATE CONFIGURATION</text>
</g>
<g font-size="3.2">
<text x="28.4" y="54.7">Note:</text>
<text x="41.1" y="58.3">http://www.microchip.com/packaging</text>
<text x="41.1" y="54.7">For the most current package drawings, please see the Microchip Packaging Specification located at</text>
<text x="51.7" y="122.9">Original Configuration</text>
<text x="132.4" y="122.9">Alternate Configuration</text>
</g>
<g font-size="2.9">
<text x="102.9" y="130.6">Units</text>
<text x="124.6" y="130.6">MILLIMETERS</text>
<text x="87.6" y="134.5">Dimension Limits</text>
<text x="115.7" y="134.5">MIN</text>
<text x="130.8" y="134.5">NOM</text>
<text x="147" y="134.5">MAX</text>
<text x="58" y="138.3">Number of Terminals</text>
<text x="58" y="142.2">Pitch</text>
<text x="104.8" y="138.3">N</text>
<text x="105" y="141.9">e</text>
<text x="128" y="142.2">0.50 BSC</text>
<text x="132.6" y="138.3">40</text>
<text x="58" y="146.1">Overall Height</text>
<text x="58" y="150">Standoff</text>
<text x="104.8" y="146.1">A</text>
<text x="115.5" y="146.1">0.80</text>
<text x="115.5" y="150">0.00</text>
<text x="131.4" y="146.1">0.85</text>
<text x="131.4" y="150">0.02</text>
<text x="147.3" y="146.1">0.90</text>
<text x="147.3" y="150">0.05</text>
<text x="58" y="153.9">Terminal Thickness</text>
<text x="104.1" y="150">A1</text>
<text x="104.1" y="153.9">A3</text>
<text x="128.1" y="153.9">0.20 REF</text>
<text x="58" y="157.8">Overall Length</text>
<text x="58" y="161.6">Mold Cap Length</text>
<text x="104" y="161.6">D1</text>
<text x="104.8" y="157.8">D</text>
<text x="128" y="161.6">5.75 BSC</text>
<text x="128" y="157.8">6.00 BSC</text>
<text x="58" y="165.5">Exposed Pad Length</text>
<text x="104" y="165.5">D2</text>
<text x="115.5" y="165.5">4.00</text>
<text x="131.4" y="165.5">4.10</text>
<text x="147.3" y="165.5">4.20</text>
<text x="58" y="169.4">Overall Width</text>
<text x="58" y="173.3">Mold Cap Width</text>
<text x="104" y="173.3">E1</text>
<text x="104.8" y="169.4">E</text>
<text x="128" y="173.3">5.75 BSC</text>
<text x="128" y="169.4">6.00 BSC</text>
<text x="58" y="177.2">Exposed Pad Width</text>
<text x="104" y="177.2">E2</text>
<text x="115.5" y="177.2">4.00</text>
<text x="131.4" y="177.2">4.10</text>
<text x="147.3" y="177.2">4.20</text>
<text x="58" y="185">Terminal Width</text>
<text x="58" y="181.1">Package Corner Chamfer</text>
<text x="103.7" y="181.1">CH</text>
<text x="105" y="185">b</text>
<text x="115.5" y="185">0.18</text>
<text x="117.5" y="181.1">–</text>
<text x="131.4" y="185">0.23</text>
<text x="133.4" y="181.1">–</text>
<text x="147.3" y="185">0.30</text>
<text x="147.3" y="181.1">0.60</text>
<text x="58" y="188.8">Terminal Length</text>
<text x="105" y="188.8">L</text>
<text x="115.5" y="188.8">0.30</text>
<text x="131.4" y="188.8">0.40</text>
<text x="147.3" y="188.8">0.50</text>
<text x="58" y="192.7">Terminal-to-Exposed-Pad</text>
<text x="58" y="196.6">Mold Draft Angle</text>
<text x="104.8" y="192.7">K</text>
<text x="105" y="196.6">θ</text>
<text x="117.5" y="196.6">–</text>
<text x="128.1" y="192.7">0.55 REF</text>
<text x="133.4" y="196.6">–</text>
<text x="147.9" y="196.6">12°</text>
<text x="58" y="207.5">Overall Height</text>
<text x="104.8" y="207.5">A</text>
<text x="115.5" y="207.5">0.80</text>
<text x="131.4" y="207.5">0.85</text>
<text x="147.3" y="207.5">0.90</text>
<text x="58" y="215.3">Base Thickness</text>
<text x="58" y="211.4">Terminal Thickness</text>
<text x="104.1" y="211.4">A3</text>
<text x="104.1" y="215.3">A4</text>
<text x="128.1" y="215.3">0.30 REF</text>
<text x="128.1" y="211.4">0.20 REF</text>
<text x="58" y="219.2">Mold Cap Length</text>
<text x="104" y="219.2">D1</text>
<text x="128" y="219.2">5.71 BSC</text>
<text x="32.9" y="224.4">Notes:</text>
<text x="58" y="223.1">Mold Cap Width</text>
<text x="104" y="223.1">E1</text>
<text x="128" y="223.1">5.71 BSC</text>
<text x="32.9" y="229">1. Pin 1 visual index feature may vary, but must be located within the hatched area.</text>
<text x="32.9" y="232.3">2. Package is punch singulated</text>
<text x="32.9" y="235.6">3. Dimensioning and tolerancing per ASME Y14.5M</text>
<text x="42.5" y="238.9">BSC: Basic Dimension. Theoretically exact value shown without tolerances.</text>
<text x="42.5" y="242.2">REF: Reference Dimension, usually without tolerance, for information purposes only.</text>
<text x="102.7" y="251.7">Microchip Technology Drawing C04-229-RRX Rev B Sheet 2 of 2</text>
<text x="26.6" y="261.3">© 2022 Microchip Technology Inc.</text>
</g>
</svg>
